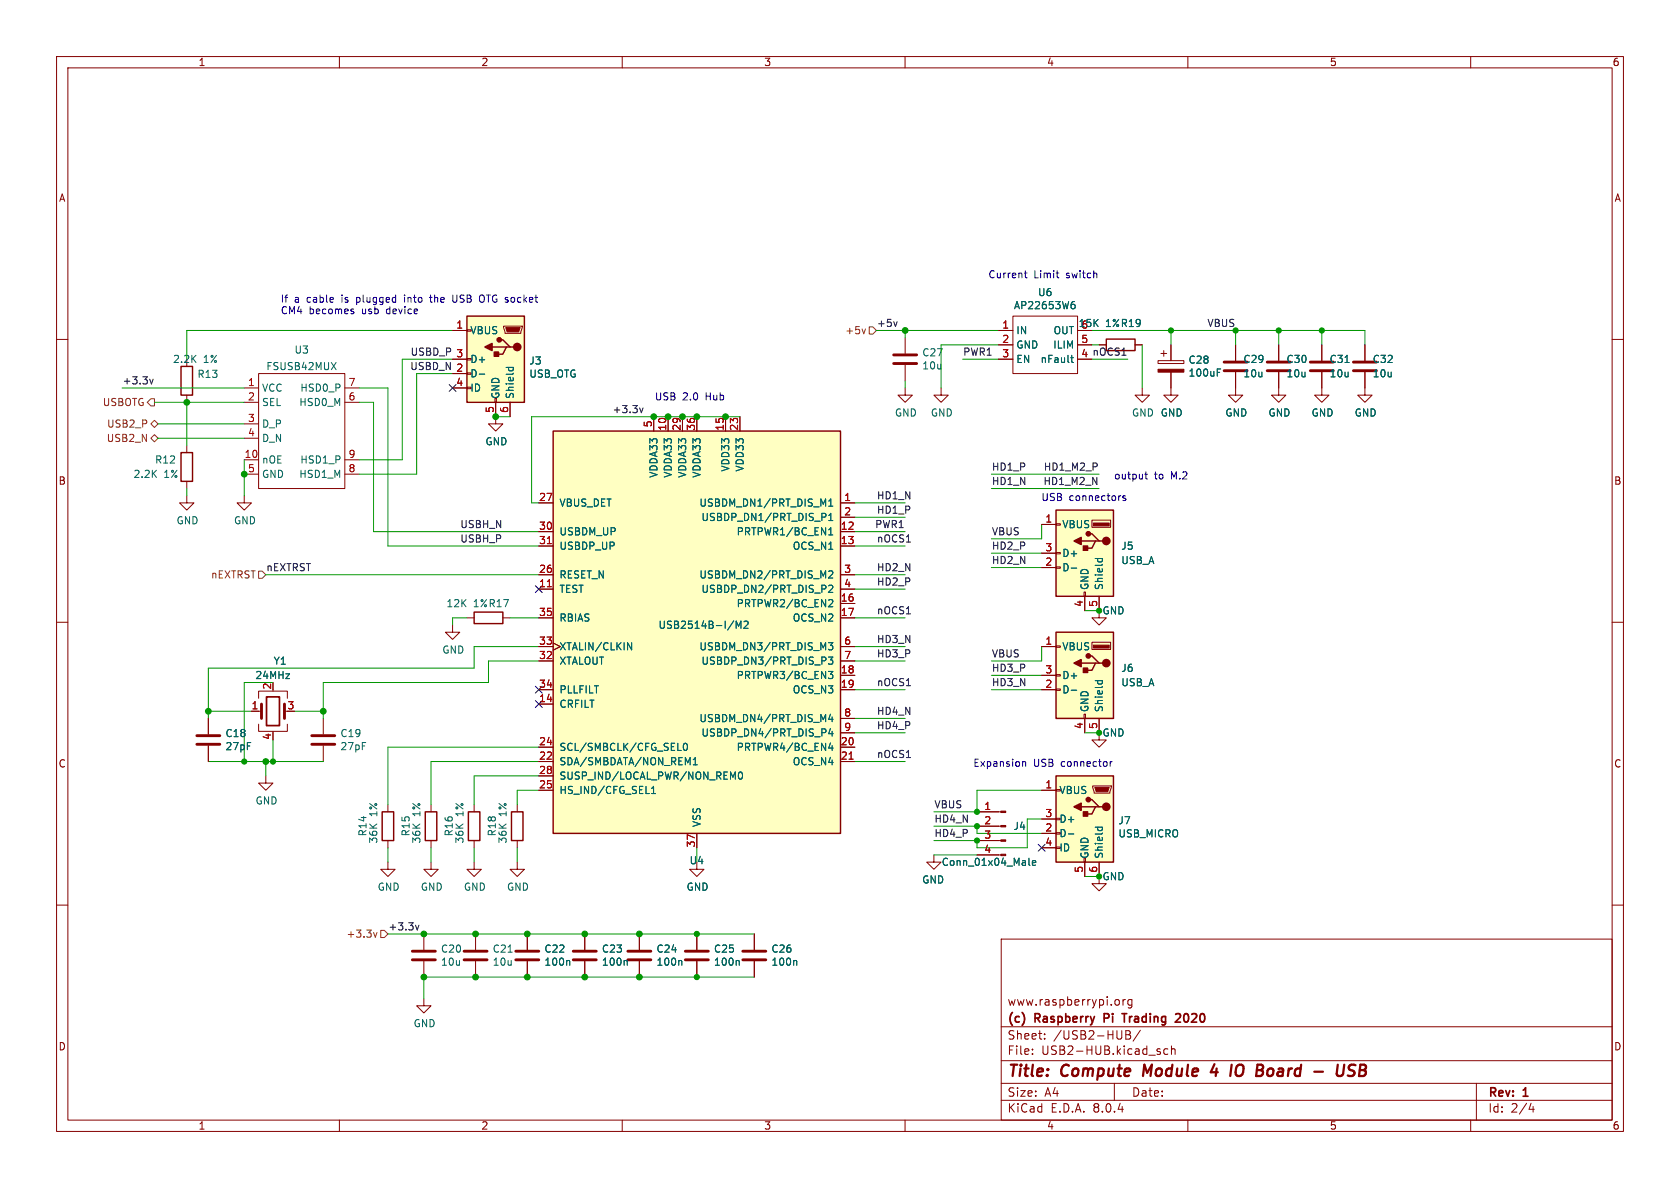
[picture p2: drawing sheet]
<svg xmlns="http://www.w3.org/2000/svg" width="297mm" height="210mm" viewBox="0 0 297 210" stroke-linecap="round" stroke-linejoin="round" font-family="sans-serif">
<g fill="none" stroke="#840000" stroke-width=".18">
<path d="M10 10h277v190h-277zM12 12h273v186h-273zM60 10v2M110 10v2M160 10v2M210 10v2M260 10v2M10 60h2M285 60h2M204.7 63.8h4.6v.5h-4.6zM205.2 62.5h1M205.7 62v1"/>
<path d="M207 61v2.8M207 65.8v2.8M233.7 65.8v4.1h1.2l-1.2 1.2-1.3-1.2h1.3M233.7 61v2.8M241.3 65.8v4.1h1.3l-1.3 1.2-1.3-1.2h1.3M241.3 61v2.8M10 110h2M285 110h2M57.1 127v2.8M57.1 131.8v2.8M10 160h2M123.2 152.4v1.3h1.3l-1.3 1.2-1.3-1.2h1.3"/>
<path d="M285 160h2M123.2 165.1v2.8M123.2 169.9v2.8M133.3 165.1v2.8M133.3 169.9v2.8M177 166h108v32h-108zM197.7 176.8l.2 .2v.4l-.2 .2M198.5 176.7v1M199 176.7l-.3 .1-.2 .2M200.1 176.8l-.4-.1-.3 .3v.4l.1 .2h.6M200.1 176.7v1.2l-.3 .3-.3-.1M60 198v2"/>
<path d="M110 198v2M160 198v2M177 194.5h108M177 191.5h108M177 187.5h108M177 181.5h108M182.5 186.3v.1M182.5 185.5v.1M184.7 183.6v.1M184.7 182.8v.1M197 191.5v3M199 182.9h.5"/>
<path d="M199.5 182.2h-.5v1.5h.6l.3-.3a.39 .39 0 0 0-.4-.5M199.7 182.3l.1 .3-.3 .3M201.6 182.1l-1.3 2M205.1 186v.3M206.5 185.5l-.5-.1-.3 .3v.4l.2 .2h.6M207.1 185.5l.2-.1 .4 .1v.9M207.1 184.9v1.5M210 198v2M260 198v2M261 191.5v6.5M270.7 195l-.4 1.1h.9M271 195.6v1"/>
</g>
<path d="M202.3 188.2l-.2 2M214.7 188.1l-.6 1.4h1.2M215.1 188.9l-.2 1.3M219.5 188.2a.77 .77 0 0 0-1 .7v1l.3 .3h.4M224.8 188.9a.62 .62 0 0 0-.7 .4v.7l.2 .2h.3M236.5 188.2l-.2 1.6M237.6 188.2l-.2 1.6M239.6 188.3a.85 .85 0 0 0-1 .1 .45 .45 0 0 0 .2 .8l.3 .1a.49 .49 0 0 1 .4 .5 .49 .49 0 0 1-.5 .4l-.7-.1M240.4 189.2h.7M240.5 188.2l-.2 2h.7" fill="none" stroke="#840000" stroke-width=".4"/>
<path d="M195.2 180h.6M195.8 179.2h-.6v1.5M198.3 179.2h.9M198.8 179.2v1.5M208.1 179.2l.5 .1 .1 .3-.9 1.1h.9" fill="none" stroke="#840000" stroke-width=".3"/>
<path d="M231.6 65.5h4.1M231.6 64h4.1M239.3 65.5h4M239.3 64h4M55.1 131.6h4.1M55.1 130h4.1M121.2 169.7h4M121.2 168.1h4M131.3 169.7h4.1M131.3 168.1h4.1" fill="none" stroke="#840000" stroke-width=".51"/>
<path d="M204.7 65.3h4.6v.5h-4.6z" fill="#840000" stroke="#840000" stroke-width=".18"/>
<path d="M215.2 65.8h.4M215.2 65.2h.6M237.8 64.1h.7M130.5 169.8l.2 .2v.6M140.7 169.8l.2 .2v.6" fill="none" stroke="#006464" stroke-width=".18"/>
<path d="M97.8 76.2h50.8v71.1h-50.8z" fill="#ffffc2"/>
<path d="M97.8 76.2h50.8v71.1h-50.8z" fill="none" stroke="#840000" stroke-width=".25"/>
<g fill="none" stroke="#840000" stroke-width=".18">
<path d="M115.6 73.7v2.5M118.1 73.7v2.5M120.6 73.7v2.5M123.2 73.7v2.5M128.3 73.7v2.5M130.8 73.7v2.5M218.4 65.8v4.1h1.3l-1.3 1.2-1.2-1.2h1.2M218.4 61v2.8M226.1 65.8v4.1h1.2l-1.2 1.2-1.3-1.2h1.3M226.1 61v2.8M95.2 88.9h2.6M95.2 94h2.6"/>
<path d="M95.2 96.5h2.6M148.6 88.9h2.5M148.6 94h2.5M148.6 96.5h2.5M148.6 91.4h2.5M95.2 104.1h2.6M95.2 109.2h2.6M95.2 101.6h2.6M95.2 116.8h2.6M95.2 114.3h2.6M97.8 113.7l1.3 .6-1.3 .6M148.6 104.1h2.5"/>
<path d="M148.6 106.7h2.5M148.6 109.2h2.5M148.6 119.4h2.5M148.6 101.6h2.5M148.6 116.8h2.5M148.6 114.3h2.5M95.2 124.5h2.6M95.2 121.9h2.6M95.2 132.1h2.6M95.2 134.6h2.6M95.2 139.7h2.6M95.2 137.2h2.6"/>
<path d="M148.6 121.9h2.5M148.6 132.1h2.5M148.6 134.6h2.5M148.6 127h2.5M148.6 129.5h2.5M123.2 147.3v2.6"/>
</g>
<g fill="none" stroke="#006464" stroke-width=".18">
<path d="M145.8 90.7l.2 .3v.3l-.2 .1M146.5 89.5h.7M146.5 88.6l.4-.4v1.3M146.5 91.1l.4-.4v1.3M146.5 93.7l.4-.4v1.3M146.5 94.6h.7M146.5 92h.7M110.9 113.6l.8 1.3v-1.3M129.7 109.7l-1.1 1.7M130.1 111.1v-1.3l.5 .9 .4-.9v1.3M131.5 109.9l.5-.1 .3 .4-.8 .9h.8M146.4 113.6h.8l-.4 .5 .4 .1v.6l-.2 .1-.6-.1"/>
<path d="M146.4 116.1h.8l-.4 .5 .4 .2v.5l-.2 .1-.6-.1M146.4 118.7h.8l-.4 .5 .4 .1v.4l-.2 .3h-.4M146.5 101l.5-.1 .2 .4-.8 .9h.8M146.5 103.6l.5-.2 .2 .4-.8 .9h.8M146.7 106l.4 .1 .1 .3-.8 .9h.8M115.2 139.4l.3-.4v1.3M119.8 132.7h.6M121 131.5l.1-.1a.68 .68 0 0 1 .4 .6 .68 .68 0 0 1-.4 .7 .84 .84 0 0 1-.1-1.2zM122.6 135.2h.7M122.6 134.3l.3-.4v1.3M129.6 137.4l.4-.9v1.2M130.7 136.6l.1-.1a.68 .68 0 0 1 .5 .6 .68 .68 0 0 1-.5 .6l-.1-.1-.2-.3z"/>
<path d="M146.8 131.3l-.3 .9h.8M146.8 126.2l-.3 1h.8M146.8 128.8l-.3 .9h.8M147.1 126.7v.9M147.1 129.3v.8M147.1 131.8v.9M115.2 140.3h.7"/>
</g>
<path d="M96.8 96.1h.7M96.8 103.7h.7M150.1 134.2h.7" fill="none" stroke="#a90000" stroke-width=".18"/>
<path d="M216.4 65.5h4.1M216.4 64h4.1M224 65.5h4.1M224 64h4.1" fill="none" stroke="#840000" stroke-width=".51"/>
<path d="M186.7 90.2h10.1v15.2h-10.1z" fill="#ffffc2"/>
<path d="M32 64.8h2v5.1h-2zM32 80h2v5.1h-2zM186.7 90.2h10.1v15.2h-10.1zM191.1 95.6h2.6M192.4 94.4h.6l1.3 1.2h.6M194.3 95.6h-.6l-.7 1.3h-1.2" fill="none" stroke="#840000" stroke-width=".25"/>
<g fill="#840000" stroke="#840000" stroke-width=".25">
<path d="M189.9 95.6l1.2-.6v1.3z"/>
<path d="M191.5 96.5h.8v.8h-.8z"/>
<circle cx="195.6" cy="95.6" r=".63"/>
<circle cx="192.4" cy="94.4" r=".38"/>
</g>
<g fill="#840000" stroke="#840000" stroke-width=".18">
<path d="M193.3 92.5h2.8v.5h-2.8z"/>
<path d="M176.9 151h.9v.3h-.9z"/>
<path d="M176.9 148.5h.9v.2h-.9z"/>
<path d="M176.9 145.9h.9v.3h-.9z"/>
<path d="M176.9 143.4h.9v.2h-.9z"/>
</g>
<g fill="none" stroke="#840000" stroke-width=".18">
<path d="M160 59.7v2.8M176.5 58.4h2.6M179.1 55.9h11.4v10.1h-11.4zM33 69.9v1.2M33 78.7v1.3M43.2 68.6h2.5M43.2 71.1h2.5M43.2 74.9h2.5M43.2 77.5h2.5M45.7 66h15.3v20.4h-15.3zM61 68.6h2.5M61 71.1h2.5"/>
<path d="M87.6 73.7v1.2h1.3l-1.3 1.3-1.2-1.3h1.2M160 68.6v1.3h1.3l-1.3 1.2-1.3-1.2h1.3M160 64.5v2.8M166.4 68.6v1.3h1.2l-1.2 1.2-1.3-1.2h1.3M176.5 61h2.6M176.5 63.5h2.6M190.5 61h2.5M201.9 68.6v1.3h1.3l-1.3 1.2-1.2-1.2h1.2M207 68.6v1.3h1.3l-1.3 1.2-1.3-1.2h1.3M33 87.6v1.3h1.3l-1.3 1.3-1.3-1.3h1.3M33 85.1v1.3M43.2 87.6v1.3h1.2l-1.2 1.3-1.3-1.3h1.3"/>
<path d="M43.2 81.3h2.5M43.2 83.8h2.5M61 81.3h2.5M61 83.8h2.5M184.1 92.7h2.6M184.1 97.8h2.6M186.7 97.7h.8v.2h-.8zM186.7 92.6h.8v.2h-.8zM193 91.9h3.3v1.3h-3.3zM184.1 100.3h2.6M186.7 100.2h.8v.3h-.8zM191.6 104.6h.3v.8h-.3z"/>
<path d="M191.8 105.4v2.6M194.3 105.4v2.6M36.8 127v2.8M36.8 131.8v2.8M44.4 125.7h1.8M45.7 128v1.3h5.1v-1.3M45.7 123.4v-1.2h5.1v1.2M48.3 129.3v.2M172.7 151.1h4.2M172.7 148.6h4.2M172.7 146.1h4.2M172.7 143.5h4.2"/>
</g>
<path d="M189.6 53.8l.4 .1 .1 .1-.1 .5-.4 .1M190 53.3l-.4 .1M58.6 64.1l.8 1.2M59.4 64.1l-.8 1.2M189.3 63.2h.5M189.5 62.8v1.1l.3 .2M193.6 98.7h1.3M194.1 98.7l-.1 .4M194.8 98.7l.1 .4M189.4 100.4h.9M181.9 151.7v1.1l.2 .2M182.5 152.6l.6-.2v-.2l-.4-.1-.2 .2 .1 .6h.5" fill="none" stroke="#006464" stroke-width=".18"/>
<path d="M158 64.3h4.1M158 62.7h4.1M34.8 131.6h4.1M34.8 130h4.1M46.2 124.5v2.5M50.3 124.5v2.5" fill="none" stroke="#840000" stroke-width=".51"/>
<path d="M47.1 123.2h2.3v5.1h-2.3z" fill="none" stroke="#840000" stroke-width=".3"/>
<path d="M82.5 55.9h10.2v15.2h-10.2z" fill="#ffffc2"/>
<path d="M82.5 55.9h10.2v15.2h-10.2zM87 61.3h2.5M88.3 60.1h.6l1.3 1.2h.6M90.2 61.3h-.7l-.6 1.3h-1.3M83.8 108.2h5.1v2h-5.1zM82.8 143.5h2v5.1h-2zM90.4 143.5h2.1v5.1h-2.1z" fill="none" stroke="#840000" stroke-width=".25"/>
<g fill="#840000" stroke="#840000" stroke-width=".25">
<path d="M85.7 61.3l1.3-.6v1.3z"/>
<path d="M87.4 62.2h.7v.8h-.7z"/>
<circle cx="91.4" cy="61.3" r=".63"/>
<circle cx="88.3" cy="60.1" r=".38"/>
</g>
<path d="M89.4 57.9h2.5l-.2 .8h-2z" fill="#840000" stroke="#840000" stroke-width=".18"/>
<g fill="none" stroke="#840000" stroke-width=".18">
<path d="M80 58.4h2.5M89 57.7h3.3v.2l-.2 1h-2.8zM80 66h2.5M80 63.5h2.5M80 68.6h2.5M82.5 68.5h.8v.2h-.8zM82.5 65.9h.8v.3h-.8zM82.5 63.4h.8v.2h-.8zM87.6 71.1v2.6M90.2 71.1v2.6M80 110.5v1.3h1.3l-1.3 1.2-1.3-1.2h1.3M82.5 109.2h1.3"/>
<path d="M88.9 109.2h1.3M47 137.2v1.2h1.3l-1.3 1.3-1.3-1.3h1.3M83.8 152.4v1.3h1.3l-1.3 1.2-1.3-1.2h1.3M83.8 142.2v1.3M83.8 148.6v1.3M91.4 152.4v1.3h1.3l-1.3 1.2-1.2-1.2h1.2M91.4 142.2v1.3M91.4 148.6v1.3M165.1 151.1v1.3h-1.3l1.3 1.3 1.3-1.3h-1.3M194.3 154.9v1.3h1.3l-1.3 1.3-1.3-1.3h1.3M74.9 176.5v1.3h1.3l-1.3 1.3-1.2-1.3h1.2M74.9 165.1v2.8"/>
<path d="M74.9 169.9v2.8M84.1 165.1v2.8M84.1 169.9v2.8M93.2 165.1v2.8M93.2 169.9v2.8M103.4 165.1v2.8M103.4 169.9v2.8M113 165.1v2.8M113 169.9v2.8"/>
</g>
<path d="M84.7 66.1h1M89.5 64.9h1.2M90 64.9l-.1 .4M90.7 64.9v.4M89.8 168.3h.8M100.5 169.8l.2 .2v.6M110.7 169.8l.2 .2v.6M120.4 169.8l.1 .2v.6" fill="none" stroke="#006464" stroke-width=".18"/>
<path d="M72.9 169.7h4.1M72.9 168.1h4.1M82 169.7h4.1M82 168.1h4.1M91.2 169.7h4M91.2 168.1h4M101.3 169.7h4.1M101.3 168.1h4.1M111 169.7h4.1M111 168.1h4.1" fill="none" stroke="#840000" stroke-width=".51"/>
<path d="M186.7 111.8h10.1v15.2h-10.1z" fill="#ffffc2"/>
<path d="M186.7 111.8h10.1v15.2h-10.1zM191.1 117.2h2.6M192.4 116h.6l1.3 1.2h.6M194.3 117.2h-.6l-.7 1.3h-1.2M67.6 143.5h2v5.1h-2zM75.2 143.5h2v5.1h-2z" fill="none" stroke="#840000" stroke-width=".25"/>
<g fill="#840000" stroke="#840000" stroke-width=".25">
<path d="M189.9 117.2l1.2-.6v1.3z"/>
<path d="M191.5 118.1h.8v.8h-.8z"/>
<circle cx="195.6" cy="117.2" r=".63"/>
<circle cx="192.4" cy="116" r=".38"/>
</g>
<path d="M193.3 114h2.8v.6h-2.8z" fill="#840000" stroke="#840000" stroke-width=".18"/>
<g fill="none" stroke="#840000" stroke-width=".18">
<path d="M184.1 114.3h2.6M184.1 119.4h2.6M186.7 119.3h.8v.2h-.8zM186.7 114.2h.8v.2h-.8zM193 113.5h3.3v1.3h-3.3zM184.1 121.9h2.6M186.7 121.8h.8v.2h-.8zM191.6 126.2h.3v.8h-.3zM191.8 127v2.5M194.3 127v3.8h1.3l-1.3 1.3-1.3-1.3h1.3M68.6 142.2v1.3M68.6 148.6v1.3"/>
<path d="M76.2 142.2v1.3M76.2 148.6v1.3"/>
</g>
<path d="M189.4 122h.9M193.6 120.3h1.3M194.1 120.3l-.1 .4M194.8 120.3l.1 .4" fill="none" stroke="#006464" stroke-width=".18"/>
<path d="M186.7 137.2h10.1v15.2h-10.1z" fill="#ffffc2"/>
<path d="M195.6 59.9h5.1v2.1h-5.1zM186.7 137.2h10.1v15.2h-10.1zM191.1 142.6h2.6M192.4 141.4h.6l1.3 1.2h.6M194.3 142.6h-.6l-.7 1.3h-1.2" fill="none" stroke="#840000" stroke-width=".25"/>
<g fill="#840000" stroke="#840000" stroke-width=".25">
<path d="M189.9 142.6l1.2-.6v1.3z"/>
<path d="M191.5 143.5h.8v.8h-.8z"/>
<circle cx="195.6" cy="142.6" r=".63"/>
<circle cx="192.4" cy="141.4" r=".38"/>
</g>
<path d="M193.5 139.2h2.6l-.3 .8h-2z" fill="#840000" stroke="#840000" stroke-width=".18"/>
<g fill="none" stroke="#840000" stroke-width=".18">
<path d="M80 58.4h2.5M176.5 58.4h2.6M80 66h2.5M80 63.5h2.5M80 68.6h2.5M87.6 71.1v2.6M90.2 71.1v2.6M115.6 73.7v2.5M118.1 73.7v2.5M120.6 73.7v2.5M123.2 73.7v2.5M128.3 73.7v2.5"/>
<path d="M130.8 73.7v2.5M176.5 61h2.6M176.5 63.5h2.6M190.5 61h2.5M194.3 61h1.3M200.7 61h1.2M207 61v2.8M207 65.8v2.8M218.4 61v2.8M218.4 65.8v2.8M226.1 61v2.8M226.1 65.8v2.8"/>
<path d="M233.7 61v2.8M233.7 65.8v2.8M241.3 61v2.8M241.3 65.8v2.8M95.2 88.9h2.6M95.2 94h2.6M95.2 96.5h2.6M148.6 88.9h2.5M148.6 94h2.5M148.6 96.5h2.5M148.6 91.4h2.5M184.1 92.7h2.6"/>
<path d="M184.1 97.8h2.6M95.2 104.1h2.6M95.2 109.2h2.6M95.2 101.6h2.6M95.2 116.8h2.6M95.2 114.3h2.6M97.8 113.7l1.3 .6-1.3 .6M148.6 104.1h2.5M148.6 106.7h2.5M148.6 109.2h2.5M148.6 119.4h2.5M148.6 101.6h2.5"/>
<path d="M148.6 116.8h2.5M148.6 114.3h2.5M184.1 119.4h2.6M184.1 114.3h2.6M184.1 100.3h2.6M191.8 105.4v2.6M194.3 105.4v3.8h1.3l-1.3 1.3-1.3-1.3h1.3M36.8 127v2.8M36.8 131.8v2.8M44.4 125.7h1.3M95.2 139.7h2.6M95.2 124.5h2.6"/>
<path d="M95.2 121.9h2.6M95.2 132.1h2.6M95.2 134.6h2.6M95.2 137.2h2.6M148.6 121.9h2.5M148.6 132.1h2.5M148.6 134.6h2.5M148.6 127h2.5M148.6 129.5h2.5M184.1 139.7h2.6M184.1 121.9h2.6M191.8 127v2.5"/>
<path d="M193.2 138.9h3.3v.3l-.3 1h-2.8zM194.3 127v2.5M68.6 152.4v1.3h1.2l-1.2 1.2-1.3-1.2h1.3M76.2 152.4v1.3h1.3l-1.3 1.2-1.3-1.2h1.3M123.2 147.3v2.6M172.7 143.5h3.8M172.7 146.1h3.8M172.7 148.6h3.8M172.7 151.1h3.8M184.1 147.3h2.6M184.1 144.8h2.6M184.1 149.9h2.6"/>
<path d="M186.7 149.7h.8v.3h-.8zM186.7 147.2h.8v.2h-.8zM186.7 144.7h.8v.2h-.8zM191.8 152.4v2.5M194.3 152.4v2.5M93.2 165.1v2.8M93.2 169.9v2.8M103.4 165.1v2.8M103.4 169.9v2.8M113 165.1v2.8M113 169.9v2.8M123.2 165.1v2.8"/>
<path d="M123.2 169.9v2.8M133.3 165.1v2.8M133.3 169.9v2.8"/>
</g>
<g fill="none" stroke="#006464" stroke-width=".18">
<path d="M189.6 53.8l.4 .1 .1 .1-.1 .5-.4 .1M190 53.3l-.4 .1M84.7 66.1h1M89.5 64.9h1.2M90 64.9l-.1 .4M90.7 64.9v.4M189.3 63.2h.5M189.5 62.8v1.1l.3 .2M215.2 65.8h.4M215.2 65.2h.6M237.8 64.1h.7M145.8 90.7l.2 .3v.3l-.2 .1"/>
<path d="M146.5 89.5h.7M146.5 88.6l.4-.4v1.3M146.5 91.1l.4-.4v1.3M146.5 93.7l.4-.4v1.3M146.5 94.6h.7M146.5 92h.7M193.6 98.7h1.3M194.1 98.7l-.1 .4M194.8 98.7l.1 .4M110.9 113.6l.8 1.3v-1.3M129.7 109.7l-1.1 1.7M130.1 111.1v-1.3l.5 .9 .4-.9v1.3"/>
<path d="M131.5 109.9l.5-.1 .3 .4-.8 .9h.8M146.4 113.6h.8l-.4 .5 .4 .1v.6l-.2 .1-.6-.1M146.4 116.1h.8l-.4 .5 .4 .2v.5l-.2 .1-.6-.1M146.4 118.7h.8l-.4 .5 .4 .1v.4l-.2 .3h-.4M146.5 101l.5-.1 .2 .4-.8 .9h.8M146.5 103.6l.5-.2 .2 .4-.8 .9h.8M146.7 106l.4 .1 .1 .3-.8 .9h.8M189.4 100.4h.9M115.2 139.4l.3-.4v1.3M119.8 132.7h.6M121 131.5l.1-.1a.68 .68 0 0 1 .4 .6 .68 .68 0 0 1-.4 .7 .84 .84 0 0 1-.1-1.2zM122.6 135.2h.7"/>
<path d="M122.6 134.3l.3-.4v1.3M129.6 137.4l.4-.9v1.2M130.7 136.6l.1-.1a.68 .68 0 0 1 .5 .6 .68 .68 0 0 1-.5 .6l-.1-.1-.2-.3zM146.8 131.3l-.3 .9h.8M146.8 126.2l-.3 1h.8M146.8 128.8l-.3 .9h.8M147.1 126.7v.9M147.1 129.3v.8M147.1 131.8v.9M189.4 122h.9M193.6 120.3h1.3M194.1 120.3l-.1 .4"/>
<path d="M194.8 120.3l.1 .4M115.2 140.3h.7M181.9 151.7v1.1l.2 .2M182.5 152.6l.6-.2v-.2l-.4-.1-.2 .2 .1 .6h.5M188.9 147.4h.9M193.6 146.2h1.3M194.1 146.2l-.1 .4M194.8 146.2l.1 .4M100.5 169.8l.2 .2v.6M110.7 169.8l.2 .2v.6M120.4 169.8l.1 .2v.6M130.5 169.8l.2 .2v.6"/>
<path d="M140.7 169.8l.2 .2v.6"/>
</g>
<path d="M153 58.2l-.3 .8M153.7 57.8h.6l.6 .6-.6 .7h-.6zM26.7 70.5h.6v1.3h-.6l-.7-.7zM26.7 77.5l.6-.7 .6 .7-.6 .6zM27.3 74.3l.6 .6-.6 .7-.6-.7zM45.7 101h.7l.6 .6-.6 .6h-.7zM66 164.8l.3 .9 .3-.9M67.3 164.5h.6l.7 .6-.7 .6h-.6z" fill="none" stroke="#725600" stroke-width=".18"/>
<path d="M158.6 56.9l-.3 .8M26.5 67l.3 .9 .3-.9M113.1 72.1l.3 .9 .3-.9M73.5 163.6l.3 .8 .3-.8" fill="none" stroke="#0f0f0f" stroke-width=".18"/>
<g fill="none" stroke="#0000c2" stroke-width=".18">
<path d="M62.2 55l.3 .1 .1 .2-.2 .2h-.3M62.2 54.6l.3 .1M71.5 52.2v.1M71.5 52.6v.8M75.9 52.6h.5M76.1 52.2v1l.3 .2M80 52.2v1l.3 .2h.4M85.1 52.2l.5 .1M85.6 53.2l-.5 .2M181.1 48.3h.5M181.3 47.8v1.1l.3 .2M186.7 48.3h.5"/>
<path d="M187.1 49.1h.1M199 87.7l-.3-.1-.2 .2 .1 .2 .4 .1v.3h-.5M202.4 83.8h.5M202.6 83.4v1.1l.3 .2M180.8 134.6v.9M180.8 134.8l.2-.2 .3 .1v.8M196.3 134.6v.9M196.6 134.6l-.3 .3"/>
</g>
<g fill="none" stroke="#009600" stroke-width=".18">
<path d="M80 58.4h-47v5.1M154.9 58.4h21.6M160 58.4v1.3M193 58.4h48.3v2.6M207 58.4v2.6M218.4 58.4v2.6M226.1 58.4v2.6M233.7 58.4v2.6M21.6 68.6h21.6M27.3 71.1h15.9M27.9 77.5h15.3M27.9 74.9h15.3"/>
<path d="M33 71.1v7.6M63.5 68.6h5.1v27.9h26.6M63.5 71.1h2.5v22.9h29.2M80 63.5h-8.9v17.8h-7.6M80 66h-6.3v17.8h-10.2M87.6 73.7h2.6M130.8 73.7h-36.8v15.2h1.2M160 67.3v1.3M170.2 63.5h6.3M176.5 61h-10.1v7.6M193 61h1.3M193 63.5h6.4"/>
<path d="M201.9 61v7.6M33 86.4v1.2M43.2 81.3v6.3M151.1 96.5h8.9M151.1 94h8.9M151.1 88.9h8.9M151.1 91.4h8.9M175.3 83.8h19M175.3 86.4h19M175.3 97.8h8.8M184.1 92.7v2.6h-8.8M47 101.6h48.2"/>
<path d="M82.5 109.2h-2.5v1.3M90.2 109.2h5M95.2 114.3h-11.4v3.8h-47v8.9M95.2 116.8h-8.8v3.9h-29.3v6.3M151.1 116.8h8.9M151.1 114.3h8.9M151.1 109.2h8.9M151.1 104.1h8.9M151.1 101.6h8.9M175.3 119.4h8.8M175.3 100.3h8.8M184.1 114.3v2.5h-8.8"/>
<path d="M191.8 108h2.5M36.8 134.6h20.3M36.8 125.7h7.6M47 134.6v2.6M48.3 120.7h-5.1v13.9M48.3 130.8v3.8M52.1 125.7h5M95.2 137.2h-11.4v5M95.2 134.6h-19v7.6M95.2 139.7h-3.8v2.5M95.2 132.1h-26.6v10.1M151.1 134.6h8.9"/>
<path d="M151.1 129.5h8.9M151.1 121.9h8.9M151.1 127h8.9M175.3 121.9h8.8M184.1 139.7h-11.4v3.8h-7.6M191.8 129.5h2.5M68.6 149.9v2.5M76.2 149.9v2.5M83.8 149.9v2.5M91.4 149.9v2.5M123.2 149.9v2.5M165.1 146.1h7.6v1.2h11.4"/>
<path d="M165.1 151.1h7.6M184.1 144.8h-2.5v5.1h-8.9v-1.3h-7.6M191.8 154.9h2.5M68.6 165.1h64.7M133.3 172.7h-58.4v3.8"/>
</g>
<path d="M79.4 68l1.2 1.2M80.6 68l-1.2 1.2M94.6 103.5l1.3 1.2M95.9 103.5l-1.3 1.2M94.6 123.9l1.3 1.2M94.6 121.3l1.3 1.2M95.9 123.9l-1.3 1.2M95.9 121.3l-1.3 1.2M183.5 149.3l1.3 1.2M184.8 149.3l-1.3 1.2" fill="none" stroke="#000084" stroke-width=".18"/>
<path d="M96.8 96.1h.7M96.8 103.7h.7M150.1 134.2h.7" fill="none" stroke="#a90000" stroke-width=".18"/>
<g fill="#009600" stroke="#009600" stroke-width=".18">
<circle cx="93.2" cy="165.1" r=".51"/>
<circle cx="103.4" cy="165.1" r=".51"/>
<circle cx="103.4" cy="172.7" r=".51"/>
<circle cx="74.9" cy="172.7" r=".51"/>
<circle cx="74.9" cy="165.1" r=".51"/>
<circle cx="113" cy="165.1" r=".51"/>
<circle cx="113" cy="172.7" r=".51"/>
<circle cx="84.1" cy="165.1" r=".51"/>
<circle cx="93.2" cy="172.7" r=".51"/>
<circle cx="84.1" cy="172.7" r=".51"/>
<circle cx="120.7" cy="73.7" r=".51"/>
<circle cx="123.2" cy="73.7" r=".51"/>
<circle cx="118.1" cy="73.7" r=".51"/>
<circle cx="172.7" cy="143.5" r=".46"/>
<circle cx="172.7" cy="146.1" r=".46"/>
<circle cx="172.7" cy="148.6" r=".46"/>
<circle cx="123.2" cy="172.7" r=".46"/>
<circle cx="123.2" cy="165.1" r=".46"/>
<circle cx="87.6" cy="73.7" r=".51"/>
<circle cx="33" cy="71.1" r=".51"/>
<circle cx="43.2" cy="83.8" r=".51"/>
<circle cx="115.6" cy="73.7" r=".51"/>
<circle cx="128.3" cy="73.7" r=".51"/>
<circle cx="160" cy="58.4" r=".51"/>
<circle cx="43.2" cy="134.6" r=".46"/>
<circle cx="36.8" cy="125.7" r=".51"/>
<circle cx="48.3" cy="134.6" r=".46"/>
<circle cx="47" cy="134.6" r=".51"/>
<circle cx="57.2" cy="125.7" r=".51"/>
<circle cx="207" cy="58.4" r=".46"/>
<circle cx="233.7" cy="58.4" r=".46"/>
<circle cx="218.4" cy="58.4" r=".46"/>
<circle cx="226.1" cy="58.4" r=".46"/>
<circle cx="194.3" cy="154.9" r=".46"/>
<circle cx="194.3" cy="129.5" r=".46"/>
<circle cx="194.3" cy="108" r=".46"/>
</g>
<g font-size="2.8" fill="#840000">
<text x="178" y="190.9">Title:</text>
<text x="187.7" y="190.9">Compute</text>
<text x="202.9" y="190.9">Module</text>
<text x="215.7" y="190.9">4</text>
<text x="220" y="190.9">IO</text>
<text x="225.3" y="190.9">Board</text>
<text x="236.3" y="190.9">-</text>
<text x="241.1" y="190.9">USB</text>
</g>
<g font-size="2.1" fill="#840000">
<text x="178" y="178">www.raspberrypi.org</text>
<text x="178" y="184">Sheet:</text>
<text x="178" y="181.2">(c)</text>
<text x="183" y="181.2">Raspberry</text>
<text x="186.2" y="184">/USB2-HUB/</text>
<text x="195.8" y="181.2">Pi</text>
<text x="199.8" y="181.2">Trading</text>
<text x="209.8" y="181.2">2020</text>
<text x="178" y="186.7">File:</text>
<text x="184.1" y="186.7">USB2-HUB.kicad_sch</text>
<text x="178" y="196.9">KiCad</text>
<text x="178" y="194.1">Size:</text>
<text x="184.7" y="194.1">A4</text>
<text x="185.7" y="196.9">E.D.A.</text>
<text x="193.3" y="196.9">8.0.4</text>
<text x="200" y="194.1">Date:</text>
<text x="263" y="194.3">Rev:</text>
<text x="263" y="196.9">Id:</text>
<text x="267.1" y="196.9">2/4</text>
<text x="269.4" y="194.3">1</text>
</g>
<g font-size="1.8" fill="#840000">
<text x="35" y="11.9">1</text>
<text x="85" y="11.9">2</text>
<text x="135" y="11.9">3</text>
<text x="185" y="11.9">4</text>
<text x="235" y="11.9">5</text>
<text x="285" y="11.9">6</text>
<text x="10.3" y="35.9">A</text>
<text x="285.3" y="35.9">A</text>
<text x="191.1" y="63.2">4 nOCS1</text>
<text x="10.3" y="85.9">B</text>
<text x="285.3" y="85.9">B</text>
<text x="10.3" y="135.9">C</text>
<text x="285.3" y="135.9">C</text>
<text x="10.3" y="185.9">D</text>
<text x="285.3" y="185.9">D</text>
<text x="35" y="199.9">1</text>
<text x="85" y="199.9">2</text>
<text x="135" y="199.9">3</text>
<text x="185" y="199.9">4</text>
<text x="235" y="199.9">5</text>
<text x="285" y="199.9">6</text>
</g>
<g font-size="1.8" fill="#0000c2">
<text x="49.5" y="53.6">If</text>
<text x="52" y="53.6">a</text>
<text x="54.4" y="53.6">cable</text>
<text x="60.7" y="53.6">is</text>
<text x="63.5" y="53.6">plugged</text>
<text x="72.1" y="53.6">into</text>
<text x="76.9" y="53.6">the</text>
<text x="81.1" y="53.6">USB</text>
<text x="86" y="53.6">OTG socket</text>
<text x="174.6" y="49.3">Current</text>
<text x="182.8" y="49.3">Limit</text>
<text x="188.6" y="49.3">switch</text>
<text x="49.5" y="55.6">CM4</text>
<text x="54.6" y="55.6">becomes</text>
<text x="64.1" y="55.6">usb</text>
<text x="68.6" y="55.6">device</text>
<text x="115.7" y="70.9">USB</text>
<text x="120.6" y="70.9">2.0</text>
<text x="124.8" y="70.9">Hub</text>
<text x="184" y="88.7">USB</text>
<text x="189" y="88.7">connectors</text>
<text x="196.8" y="84.8">output</text>
<text x="204.1" y="84.8">to</text>
<text x="207.1" y="84.8">M.2</text>
<text x="172" y="135.6">Expansion</text>
<text x="182.7" y="135.6">USB</text>
<text x="187.7" y="135.6">connector</text>
</g>
<g font-size="1.8" fill="#006464">
<text x="183.4" y="52.6">U6</text>
<text x="83.1" y="59.3">VBUS</text>
<text x="179.2" y="54.9">AP22653W6</text>
<text x="179.6" y="59.3">IN</text>
<text x="186.2" y="59.3">OUT</text>
<text x="190.6" y="58">15K</text>
<text x="191.1" y="58.2">6</text>
<text x="195.4" y="58">1%R19</text>
<text x="30.5" y="64.4">2.2K</text>
<text x="36" y="64.4">1%</text>
<text x="47" y="65.6">FSUSB42MUX</text>
<text x="52" y="62.7">U3</text>
<text x="83.1" y="64.4">D+</text>
<text x="93.5" y="64.6">J3</text>
<text x="163" y="63.2">C27</text>
<text x="163" y="65.5">10u</text>
<text x="179.6" y="61.8">GND</text>
<text x="179.6" y="64.4">EN</text>
<text x="183.9" y="64.4">nFault</text>
<text x="186.1" y="61.8">ILIM</text>
<text x="210" y="64.5">C28</text>
<text x="219.7" y="64.4">C29</text>
<text x="227.3" y="64.4">C30</text>
<text x="235" y="64.4">C31</text>
<text x="242.6" y="64.4">C32</text>
<text x="34.8" y="67">R13</text>
<text x="46.2" y="69.4">VCC</text>
<text x="46.2" y="72">SEL</text>
<text x="52.8" y="72">HSD0_M</text>
<text x="53" y="69.4">HSD0_P</text>
<text x="83.1" y="66.9">D-</text>
<text x="83.1" y="69.4">ID</text>
<text x="88.5" y="70.6" transform="rotate(-90 88.5 70.6)">GND</text>
<text x="91" y="70.6" transform="rotate(-90 91 70.6)">Shield</text>
<text x="93.5" y="67">USB_OTG</text>
<text x="210" y="66.8">100uF</text>
<text x="219.7" y="66.9">10u</text>
<text x="227.3" y="66.9">10u</text>
<text x="235" y="66.9">10u</text>
<text x="242.6" y="66.9">10u</text>
<text x="46.2" y="75.8">D_P</text>
<text x="158.1" y="73.8">GND</text>
<text x="164.5" y="73.8">GND</text>
<text x="200" y="73.8">GND GND</text>
<text x="205.1" y="73.8">GND</text>
<text x="216.5" y="73.8">GND</text>
<text x="224.2" y="73.8">GND</text>
<text x="231.8" y="73.8">GND</text>
<text x="239.4" y="73.8">GND</text>
<text x="27.3" y="82.1">R12</text>
<text x="46.2" y="82.1">nOE</text>
<text x="46.2" y="78.3">D_N</text>
<text x="53" y="82.1">HSD1_P</text>
<text x="85.7" y="78.9">GND</text>
<text x="129.1" y="83.5" transform="rotate(-90 129.1 83.5)">VDD33</text>
<text x="131.7" y="83.5" transform="rotate(-90 131.7 83.5)">VDD33</text>
<text x="23.5" y="84.7">2.2K</text>
<text x="29" y="84.7">1%</text>
<text x="46.2" y="84.7">GND</text>
<text x="52.8" y="84.7">HSD1_M</text>
<text x="98.8" y="89.8">VBUS_DET</text>
<text x="116.4" y="84.6" transform="rotate(-90 116.4 84.6)">VDDA33</text>
<text x="119" y="84.6" transform="rotate(-90 119 84.6)">VDDA33</text>
<text x="121.5" y="84.6" transform="rotate(-90 121.5 84.6)">VDDA33</text>
<text x="123.5" y="89.8">USBDM_DN1/PRT_DIS_M1</text>
<text x="124.1" y="84.6" transform="rotate(-90 124.1 84.6)">VDDA33</text>
<text x="31.1" y="92.9">GND</text>
<text x="41.3" y="92.9">GND</text>
<text x="98.8" y="94.8">USBDM_UP</text>
<text x="123.9" y="92.3">USBDP_DN1/PRT_DIS_P1</text>
<text x="130.1" y="94.8">PRTPWR1/BC_EN1</text>
<text x="187.7" y="93.6">VBUS</text>
<text x="98.8" y="97.4">USBDP_UP</text>
<text x="140.1" y="97.4">OCS_N1</text>
<text x="187.7" y="101.2">D-</text>
<text x="187.7" y="98.7">D+</text>
<text x="198.1" y="97.4">J5</text>
<text x="198.1" y="99.9">USB_A</text>
<text x="78.8" y="107.5">12K</text>
<text x="83.7" y="107.5">1%R17</text>
<text x="98.8" y="105">TEST</text>
<text x="98.8" y="102.5">RESET_N</text>
<text x="123.5" y="102.5">USBDM_DN2/PRT_DIS_M2</text>
<text x="123.9" y="105">USBDP_DN2/PRT_DIS_P2</text>
<text x="130.1" y="107.5">PRTPWR2/BC_EN2</text>
<text x="192.6" y="104.4" transform="rotate(-90 192.6 104.4)">GND</text>
<text x="195.2" y="104.4" transform="rotate(-90 195.2 104.4)">Shield</text>
<text x="98.8" y="110.1">RBIAS</text>
<text x="116.3" y="111.4">USB2514B-I/M2</text>
<text x="140.1" y="110.1">OCS_N2</text>
<text x="194.8" y="108.8">GND</text>
<text x="48.3" y="117.7">Y1</text>
<text x="78.1" y="115.7">GND</text>
<text x="98.8" y="117.7">XTALOUT</text>
<text x="98.8" y="115.2">XTALIN/CLKIN</text>
<text x="123.5" y="115.2">USBDM_DN3/PRT_DIS_M3</text>
<text x="123.9" y="117.7">USBDP_DN3/PRT_DIS_P3</text>
<text x="187.7" y="115.2">VBUS</text>
<text x="198.1" y="119">J6</text>
<text x="45" y="120.2">24MHz</text>
<text x="98.8" y="125.3">CRFILT</text>
<text x="98.8" y="122.8">PLLFILT</text>
<text x="130.1" y="120.2">PRTPWR3/BC_EN3</text>
<text x="140.1" y="122.8">OCS_N3</text>
<text x="187.7" y="122.8">D-</text>
<text x="187.7" y="120.2">D+</text>
<text x="192.6" y="126" transform="rotate(-90 192.6 126)">GND</text>
<text x="195.2" y="126" transform="rotate(-90 195.2 126)">Shield</text>
<text x="198.1" y="121.5">USB_A</text>
<text x="39.8" y="130.5">C18</text>
<text x="60.1" y="130.5">C19</text>
<text x="123.5" y="127.9">USBDM_DN4/PRT_DIS_M4</text>
<text x="123.9" y="130.4">USBDP_DN4/PRT_DIS_P4</text>
<text x="194.8" y="130.4">GND</text>
<text x="39.8" y="132.8">27pF</text>
<text x="60.1" y="132.8">27pF</text>
<text x="98.8" y="135.5">SDA/SMBDATA/NON_REM1</text>
<text x="98.8" y="132.9">SCL/SMBCLK/CFG_SEL0</text>
<text x="130.1" y="132.9">PRTPWR4/BC_EN4</text>
<text x="140.1" y="135.5">OCS_N4</text>
<text x="45.1" y="142.4">GND</text>
<text x="98.8" y="140.6">HS_IND/CFG_SEL1</text>
<text x="98.8" y="138">SUSP_IND/LOCAL_PWR/NON_REM0</text>
<text x="187.2" y="140.6">VBUS</text>
<text x="65" y="147.9" transform="rotate(-90 65 147.9)">R14</text>
<text x="66.9" y="149.2" transform="rotate(-90 66.9 149.2)">36K</text>
<text x="66.9" y="144.4" transform="rotate(-90 66.9 144.4)">1%</text>
<text x="72.6" y="147.9" transform="rotate(-90 72.6 147.9)">R15</text>
<text x="74.5" y="149.2" transform="rotate(-90 74.5 149.2)">36K</text>
<text x="74.5" y="144.4" transform="rotate(-90 74.5 144.4)">1%</text>
<text x="80.2" y="147.9" transform="rotate(-90 80.2 147.9)">R16</text>
<text x="82.1" y="149.2" transform="rotate(-90 82.1 149.2)">36K</text>
<text x="82.1" y="144.4" transform="rotate(-90 82.1 144.4)">1%</text>
<text x="87.9" y="147.9" transform="rotate(-90 87.9 147.9)">R18</text>
<text x="89.8" y="149.2" transform="rotate(-90 89.8 149.2)">36K</text>
<text x="89.8" y="144.4" transform="rotate(-90 89.8 144.4)">1%</text>
<text x="124.1" y="146.3" transform="rotate(-90 124.1 146.3)">VSS</text>
<text x="179.1" y="146.9">J4</text>
<text x="187.2" y="148.2">D-</text>
<text x="187.2" y="145.6">D+</text>
<text x="197.6" y="145.9">J7</text>
<text x="197.6" y="148.2">USB_MICRO</text>
<text x="121.8" y="153">U4</text>
<text x="166.4" y="153.3">Conn_01x04_Male</text>
<text x="187.2" y="150.7">ID</text>
<text x="192.6" y="151.9" transform="rotate(-90 192.6 151.9)">GND</text>
<text x="194.8" y="155.8">GND</text>
<text x="195.2" y="151.9" transform="rotate(-90 195.2 151.9)">Shield</text>
<text x="66.7" y="157.7">GND</text>
<text x="74.3" y="157.7">GND</text>
<text x="81.9" y="157.7">GND</text>
<text x="89.5" y="157.7">GND</text>
<text x="121.3" y="157.7">GND</text>
<text x="162.9" y="156.4">GND</text>
<text x="77.9" y="168.6">C20</text>
<text x="77.9" y="170.9">10u</text>
<text x="87" y="168.6">C21</text>
<text x="87" y="170.9">10u</text>
<text x="96.1" y="170.9">100n</text>
<text x="96.1" y="168.6">C22</text>
<text x="106.3" y="170.9">100n</text>
<text x="106.3" y="168.6">C23</text>
<text x="116" y="170.9">100n</text>
<text x="116" y="168.6">C24</text>
<text x="126.1" y="170.9">100n</text>
<text x="126.1" y="168.6">C25</text>
<text x="136.3" y="170.9">100n</text>
<text x="136.3" y="168.6">C26</text>
<text x="73" y="181.8">GND</text>
</g>
<g font-size="1.8" fill="#a90000">
<text x="80.6" y="58.2">1</text>
<text x="177.1" y="58.2">1</text>
<text x="80.6" y="65.8">2</text>
<text x="80.6" y="63.2">3</text>
<text x="177.1" y="60.7">2</text>
<text x="177.1" y="63.2">3</text>
<text x="191.1" y="60.7">5</text>
<text x="191.1" y="63.2">4</text>
<text x="43.7" y="68.3">1</text>
<text x="43.7" y="70.9">2</text>
<text x="61.5" y="70.9">6</text>
<text x="61.5" y="68.3">7</text>
<text x="80.6" y="68.3">4</text>
<text x="43.7" y="74.7">3</text>
<text x="43.7" y="77.2">4</text>
<text x="87.4" y="73.1" transform="rotate(-90 87.4 73.1)">5</text>
<text x="89.9" y="73.1" transform="rotate(-90 89.9 73.1)">6</text>
<text x="115.3" y="75.6" transform="rotate(-90 115.3 75.6)">5</text>
<text x="117.9" y="76.2" transform="rotate(-90 117.9 76.2)">10</text>
<text x="120.4" y="76.2" transform="rotate(-90 120.4 76.2)">29</text>
<text x="122.9" y="76.2" transform="rotate(-90 122.9 76.2)">36</text>
<text x="128" y="76.2" transform="rotate(-90 128 76.2)">15</text>
<text x="130.6" y="76.2" transform="rotate(-90 130.6 76.2)">23</text>
<text x="43.1" y="81">10</text>
<text x="43.7" y="83.6">5</text>
<text x="61.5" y="83.6">8</text>
<text x="61.5" y="81">9</text>
<text x="95.2" y="88.6">27</text>
<text x="149.2" y="88.6">1</text>
<text x="95.2" y="93.7">30</text>
<text x="148.5" y="93.7">12</text>
<text x="149.2" y="91.2">2</text>
<text x="184.7" y="92.5">1</text>
<text x="95.2" y="101.3">26</text>
<text x="95.2" y="96.3">31</text>
<text x="148.5" y="96.3">13</text>
<text x="149.2" y="101.3">3</text>
<text x="184.7" y="100.1">2</text>
<text x="184.7" y="97.5">3</text>
<text x="95.2" y="103.9">11</text>
<text x="148.5" y="106.4">16</text>
<text x="149.2" y="103.9">4</text>
<text x="191.5" y="107.4" transform="rotate(-90 191.5 107.4)">4</text>
<text x="194.1" y="107.4" transform="rotate(-90 194.1 107.4)">5</text>
<text x="95.2" y="109">35</text>
<text x="148.5" y="109">17</text>
<text x="95.2" y="116.6">32</text>
<text x="95.2" y="114">33</text>
<text x="148.5" y="119.1">18</text>
<text x="149.2" y="114">6</text>
<text x="149.2" y="116.6">7</text>
<text x="184.7" y="114">1</text>
<text x="184.7" y="119.1">3</text>
<text x="44.4" y="125.5">1</text>
<text x="48" y="122" transform="rotate(-90 48 122)">2</text>
<text x="50.7" y="125.5">3</text>
<text x="95.2" y="124.2">14</text>
<text x="95.2" y="121.7">34</text>
<text x="148.5" y="121.7">19</text>
<text x="184.7" y="121.7">2</text>
<text x="48" y="130.9" transform="rotate(-90 48 130.9)">4</text>
<text x="95.2" y="131.8">24</text>
<text x="148.5" y="131.8">20</text>
<text x="149.2" y="126.7">8</text>
<text x="149.2" y="129.3">9</text>
<text x="191.5" y="129" transform="rotate(-90 191.5 129)">4</text>
<text x="194.1" y="129" transform="rotate(-90 194.1 129)">5</text>
<text x="95.2" y="134.4">22</text>
<text x="95.2" y="136.9">28</text>
<text x="148.5" y="134.4">21</text>
<text x="95.2" y="139.4">25</text>
<text x="173.9" y="143.3">1</text>
<text x="184.7" y="139.4">1</text>
<text x="122.9" y="149.9" transform="rotate(-90 122.9 149.9)">37</text>
<text x="173.9" y="145.8">2</text>
<text x="173.9" y="148.3">3</text>
<text x="184.7" y="147.1">2</text>
<text x="184.7" y="144.5">3</text>
<text x="184.7" y="149.6">4</text>
<text x="173.9" y="150.9">4</text>
<text x="191.5" y="154.4" transform="rotate(-90 191.5 154.4)">5</text>
<text x="194.1" y="154.4" transform="rotate(-90 194.1 154.4)">6</text>
</g>
<g font-size="1.8" fill="#725600">
<text x="149.3" y="59.3">+5v</text>
<text x="18.1" y="72">USBOTG</text>
<text x="18.8" y="75.8">USB2_P</text>
<text x="18.8" y="78.3">USB2_N</text>
<text x="37.2" y="102.5">nEXTRST</text>
<text x="61.2" y="166">+3.3v</text>
</g>
<g font-size="1.8" fill="#0f0f0f">
<text x="154.9" y="57.9">+5v</text>
<text x="213.4" y="57.9">VBUS</text>
<text x="72.4" y="65.5">USBD_N 2</text>
<text x="72.5" y="63">USBD_P 3</text>
<text x="170.2" y="63">PWR1</text>
<text x="21.6" y="68">+3.3v</text>
<text x="108.2" y="73.1">+3.3v</text>
<text x="175.3" y="83.3">HD1_P</text>
<text x="184.4" y="83.3">HD1_M2_P</text>
<text x="154.9" y="88.4">HD1_N</text>
<text x="175.3" y="85.8">HD1_N</text>
<text x="184.4" y="85.8">HD1_M2_N</text>
<text x="81.3" y="96">USBH_P</text>
<text x="81.3" y="93.4">USBH_N</text>
<text x="154.6" y="93.4">PWR1</text>
<text x="154.9" y="96">nOCS1</text>
<text x="154.9" y="90.9">HD1_P</text>
<text x="175.3" y="94.7">VBUS</text>
<text x="47" y="101.1">nEXTRST</text>
<text x="154.9" y="101.1">HD2_N</text>
<text x="175.3" y="99.8">HD2_N</text>
<text x="175.3" y="97.3">HD2_P</text>
<text x="154.9" y="103.6">HD2_P</text>
<text x="154.9" y="113.8">HD3_N</text>
<text x="154.9" y="108.7">nOCS1</text>
<text x="154.9" y="116.3">HD3_P</text>
<text x="175.3" y="116.3">VBUS</text>
<text x="175.3" y="118.8">HD3_P</text>
<text x="154.9" y="121.4">nOCS1</text>
<text x="175.3" y="121.4">HD3_N</text>
<text x="154.9" y="126.5">HD4_N</text>
<text x="154.9" y="129">HD4_P</text>
<text x="154.9" y="134.1">nOCS1</text>
<text x="165.1" y="143">VBUS</text>
<text x="165.1" y="145.5">HD4_N</text>
<text x="165.1" y="148.1">HD4_P</text>
<text x="68.6" y="164.6">+3.3v</text>
</g>
</svg>
